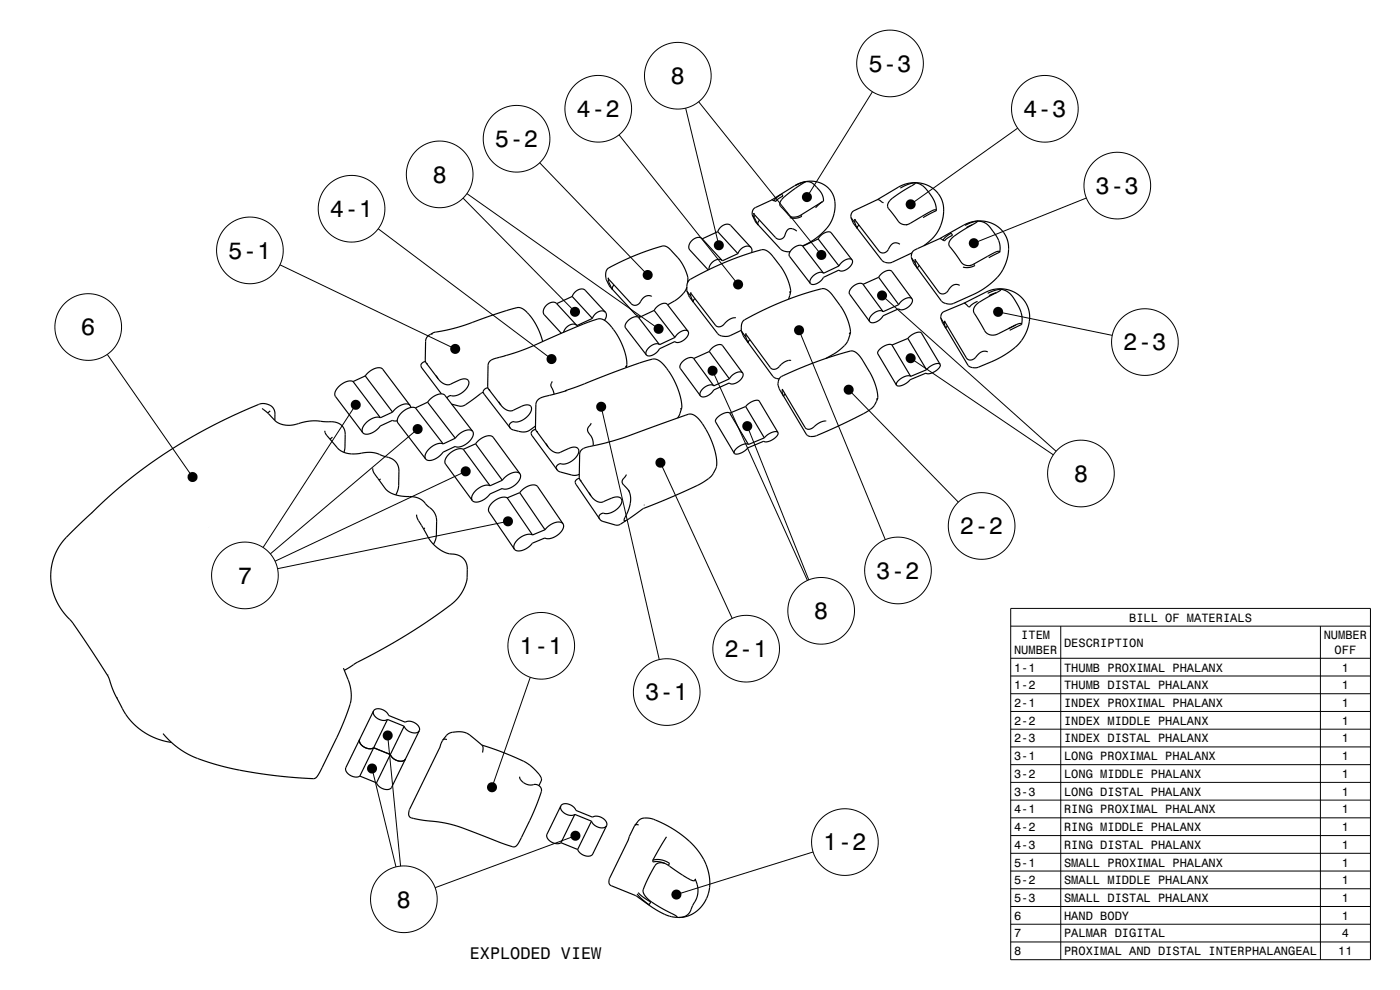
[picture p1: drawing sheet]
<svg xmlns="http://www.w3.org/2000/svg" width="420mm" height="297mm" viewBox="0 0 420 297" stroke-linecap="round" stroke-linejoin="round" font-family="sans-serif">
<g fill="none" stroke="#000" stroke-width=".35">
<path d="M232.7 59.5l.8-.6a.72 .72 0 0 1 .7-.5 .72 .72 0 0 1 .7 .4l-1.5 .9-.6 .7-.5-.1zM241.7 54.5l-5.1 3.5-1.7 1.4-.8 1.2-.2 .7 .2 .5 2.6 2.8 .7 .5M241.7 54.5l-3.1 1.2M241.7 54.5l1.1 .1 .9 .3 2.1 2.2 1.1 1.9 .2 1.3-.3 .2M248.7 56.7a9.2 9.2 0 0 1 .4 10.3l-1.5 2-2.1 2-2.4 1.6-2.4 1.2M248.7 56.7l-1.4-1.2-1.8-.8-1.8-.3-2.2 .1-2.8 1.1-7.3 4.5M263.2 59.9l7-4.1 3.1-.9h2.3l2 .4 1.9 .9 1.5 1.3a9.9 9.9 0 0 1 .9 11l-1.8 2.7-3 2.5M263.2 59.9l-7.2 3.4-.6 .8-.1 1.1M263.2 59.9l.5 .1 1.3 .9M274.5 54.8l-2.1 .5-2.3 1.1M274.5 54.8l2 .7 2.1 2.2 1.8 2.8 .5 2.7M274.5 54.8l-.3 .5-6.1 3.9-1.4 1.4a1.88 1.88 0 0 0 .5 2.8l1.9 2.4a2.85 2.85 0 0 0 3.1 1.6"/>
<path d="M215.3 69.5a2.79 2.79 0 0 1 3.9-1.9l6.1 6.6M215.3 69.5l6.1 6.6M215.3 69.5l-4.6 2.2M216.7 78.2l-6.1-6.6a2.81 2.81 0 0 0-4 2.3l.3 1 5.6 6.1M216.7 78.2a2.81 2.81 0 0 0-4 2.3v.4M221.4 76.1l-4.7 2.1M225.3 74.2l.3 .8-.1 .8M225.3 74.2a2.74 2.74 0 0 0-3.9 1.9M225.7 64.5l.9 1.9 .9 1.1M225.7 64.5l.6 .7M226.3 65.2l-.2-1.3 .2 .5 6.4 6.9 .7 .4h.9l.7-.4 1-2 .7-.6 1.1-.1 1.2 .7M226.3 65.2l1.2 2.3"/>
<path d="M227.5 67.5h.1M227.5 67.5l6.5 7.1a3.5 3.5 0 0 0 3.1 .9M227.9 66.1a1.04 1.04 0 0 0-.4 1.4M232.3 60.3l-.8-.3-5 2.4-.7 .8-.1 1.3M240.2 64.5l.1 .1a.38 .38 0 0 1 .1 .5 .38 .38 0 0 1-.5 .1l-1.5 .3-1.5-.2M240.2 64.5l-1.6 .6-1.7-.1M240.8 73.9a3.1 3.1 0 0 0-3.9 1.8l-.2 .7 .2 .5 6.2 8.1M240.8 73.9l6.3 8.1M245.5 71.7a3.4 3.4 0 0 1 3.8-1.9l6.3 8.2M245.5 71.7l6.2 8.1M245.5 71.7l-4.7 2.2M246.8 60.5l-2.1 1.8"/>
<path d="M246.8 60.5l-6.6 4M251.7 79.8l-4.6 2.2M255.3 65.2l.1 .2M255.3 65.2v.2M255.3 65.4l.6 1.5 1.3 1.6M255.4 65.4l1 1.4M255.6 78a2.96 2.96 0 0 1-2.5 3.2l-.8 .1-.6-.3-4.7 2.2a3.4 3.4 0 0 1-3.8 1.9l-.1-.1M255.6 78a2.86 2.86 0 0 0-3.6 1.4l-.3 .4M256.4 66.8l.1-1.1 7.7 10 .8 .2 .9-.4 1.3-1.9 .9-.7h1l.8 .4M256.4 66.8l.8 1.7M257.2 68.5l.1 .1M257.2 68.6l7.3 9.4a3 3 0 0 0 3.2 .7l5.9-2.8"/>
<path d="M257.7 67.5l-.4 .5-.1 .6M273.4 77.3l.7 1.6 1.2 1.7M273.4 77.3l1.1 1.6M274.5 78.9l.1-1.1 7.1 9.9 .6 .4 .7 .1a2.81 2.81 0 0 0 2.1-1.9l1.4-.9 1.4 .2M274.5 78.9l.8 1.7M280.9 63.2l-.3-.3-.9 .3-6.7 3.8-1.1 .5M280.9 63.2l-4 2.1M281.9 71.6l7.9-4.4 3.3-.9 2.4 .1 2 .6 2 1.1 1.5 1.5a10.7 10.7 0 0 1-.3 11.6l-1.2 1.7-1.4 1.4-3.5 2.7-2.3 1.2-6.3 2.9-1.1 .1-1.6-.3-.9-.6-7.1-9.7 .1-.4 .4-.6M281.9 71.6l-7.7 3.5-.7 1-.1 1.2M281.9 71.6l1 .5M283.4 71.3l1.9-1.3 .4 .6-1.6 .9-.7 .8-.5-.2zM291.6 67.5l-1.7 .7"/>
<path d="M292.1 79.2l.1 .1a.35 .35 0 0 1 .1 .4 .35 .35 0 0 1-.3 .2l-1.6 .4-1.5-.2M292.1 79.2l-1.1 .5M293.1 66.3l-1.7 .5-1.9 .8M293.1 66.3l2.3 .5 .9 .6 1 1.2 1.7 2.3 .7 1.5 .3 1.8-.1 1.5M293.1 66.3l.1 .2-.5 .3-6.4 4-1.5 1.7-.2 .7 .2 .6 2.8 3.8a3 3 0 0 0 3.7 2M299.9 75.7l-3.3 1.6M299.9 75.7l-.3-.3-1 .2-6.5 3.6M171.7 88.9a2.79 2.79 0 0 1 3.9-1.8l6 6.6M171.7 88.9l6 6.6M171.7 88.9l-4.7 2.2M173 97.6l-6-6.6a2.81 2.81 0 0 0-4 2.4l.2 1 5.2 5.6M173 97.6a2.8 2.8 0 0 0-3.9 2.1"/>
<path d="M177.7 95.5l-4.7 2.1M181.6 93.7l.3 1-.6 1.4M181.6 93.7a2.74 2.74 0 0 0-3.9 1.8M183.8 86.9l-.3-.4a5.4 5.4 0 0 1-1-3.2l.2 .5 7.2 7.7 .8 .1 .7-.3 1.5-1.8 .8-.6 1-.2 .8 .3M183.8 86.9h.1M183.8 86.9l6.7 7.3M184.2 85.5a1.04 1.04 0 0 0-.4 1.4M190.5 94.2h.1M190.6 94.2l.8 .6 .9 .2M191.6 95.3a3.1 3.1 0 0 0-3.9 1.8l-.2 .7 .1 .5 6.3 8.2M191.6 95.3l6.3 8.1M196.2 93.1a3.4 3.4 0 0 1 3.9-1.9l6.3 8.2"/>
<path d="M196.2 93.1l6.3 8.1M196.2 93.1l-4.6 2.2M206.1 86.1l-.6 1.3-1.5 1.6-1.3 1.1-2.4 1.3M206.1 87.3l.6 1.6 1.3 1.7M206.1 87.3l1.1 1.5M206.3 84.8a9.7 9.7 0 0 0-2.2-6.5l-3.3-3.7-1.6-.8-3.8 1-5.6 2.1-6.4 3.1-1.4 .9-.3 1.2 .1 1.7 .9 1.8 1.1 1.3M206.4 99.4a2.96 2.96 0 0 1-2.5 3.3l-.8 .1-.6-.3-4.7 2.1a3.4 3.4 0 0 1-3.8 2l-.1-.1M206.4 99.4a2.87 2.87 0 0 0-3.7 1.4l-.2 .4M207.2 88.8v-1.1l7.8 10.2 .7 .2 .7-.2 2.5-2.1 1.1-.4h.7M207.2 88.8l.8 1.8M208 90.6v.1M208 90.6l7.3 9.5a4.4 4.4 0 0 0 5.3-.2l1.8-.8"/>
<path d="M208.5 89.6l-.5 .5v.5M222.4 99.1v.2M222.4 99.1l.1-1.8 .5-1.1a85.4 85.4 0 0 1 24.2-9.6l.9 .3 1.1 1 3.6 4.8 1.6 3.5 .8 3.4M222.4 99.3l.7 1.6 1.4 1.9M222.4 99.3l1.3 1.8M237.2 87.2l-.4 .5M237.2 87.2l-.9-3.2-1.8-3.6-3.5-4.4-1.2-.9-1-.2-5 1.4-5.3 2-4.9 2.1-5.3 2.7-1.4 .8-.5 .7-.3 1v1.7M237.2 87.2l-.6 2.6M247.1 82a3.1 3.1 0 0 0-3.8 1.6l-.3 .9 .1 .5M255.2 99.6l-.5 .5M255.2 99.6l-.3 .9M258.9 85.3a3.1 3.1 0 0 0-3.9 1.7l-.2 .7 .1 .6 6 8.2"/>
<path d="M258.9 85.3l6 8.2M263.6 83.2a3.4 3.4 0 0 1 3.9-1.9l6.1 8.4M263.6 83.2l6 8.2M263.6 83.2l-4.7 2.1M264.9 93.5a3.1 3.1 0 0 0-3.9 1.7l-.2 .7 .1 .6M269.6 91.4l-4.7 2.1M273.6 89.7a2.93 2.93 0 0 1-2.6 3.2h-.8l-.6-.3-4.7 2.1a3.4 3.4 0 0 1-3.9 1.9l-.1-.1M273.6 89.7a2.85 2.85 0 0 0-3.7 1.2l-.3 .5M275.3 80.6l.1 .1M282.3 95.4l.4 1.3 1 1.7M282.3 95.4l1 1.7M283.3 97.1l.1-.8 7 11.5 .7 .2 .9-.2 1.8-1.8 .9-.5 .8-.1 .8 .2"/>
<path d="M283.3 97.1l.4 1.3M283.7 98.4l.1 .2M284.2 97.8l-.4 .7M289.1 91l7.5-3.7 3.3-.7 2.4 .3 2.2 .9 1.9 1.4 1.4 1.7a10.8 10.8 0 0 1-1.8 11.8l-2.4 2.3-3.8 2.4-6.3 2.8-1.9 .1-1.2-.8-6.6-11M289.1 91l-6.2 2.6a1.85 1.85 0 0 0-.6 1.8M293.3 90.4l-1.5 .8-.9 1-1.3-1.1-.5-.1M299 87.8l-2.3 .9M299 87.8l-5.3 3-1 .8-.5 .9v1.3l2.6 4.3a3.4 3.4 0 0 0 5.5 1.6l4.5-2.2M300.2 86.8l-1.8 .4-2.1 .8M300.2 86.8l1.4 .4 1.1 .6 1 1.1 1.1 1.7 1 1.8 .6 1.8 .2 1.5-.1 1.6M300.2 86.8l.1 .1-.2 .2-1.1 .7M304.8 97.5l-2.2 1.1"/>
<path d="M306.5 97.3l-3.6 1.8M306.5 97.3l-.4-.3-1.3 .5M105.9 114.5a4.8 4.8 0 0 0-5.4 4.1l8.3 11.2M105.9 114.5l8.2 10.8M109.6 112.8a4.8 4.8 0 0 1 4.9-2.3l8.5 11.1M109.6 112.8l8.2 10.8M109.6 112.8l-3.7 1.7M127.6 108.5a1.15 1.15 0 0 0-1.2 .6 1.15 1.15 0 0 0 .2 1.3l5.8 7.8M127.9 108.9l.4 .4M127.9 108.9l3.6 4.8M129.3 100.2l1.1-.5 4.1-.8 4-1.1 9.7-3.4 5.9-1.9a3.3 3.3 0 0 1 4.1 1.3l1.5 1.8 1.3 2.1 1.1 2.4 .7 2.4M129.8 100.2l-1.3 .5-.8 1.2-.1 6.2 .3 .8"/>
<path d="M130.9 112.7l.6 1M131.5 113.7l1.4 1.3 1.4 .4 .8-.1 2.6-1.2a1.92 1.92 0 0 1 2.9 .4 5 5 0 0 1-5.5 4.2l-1 .7M145 117.7l-5.9 4-1.1 .2-2.5-.7M145 117.7l8.1 10.7M146.4 116.4a1.29 1.29 0 0 0-1.4 1.3M146.6 116.8l.4 .4M149.6 107.1l-.1 .2M151.4 106.8l6.9-2.3 17.2-7.5 4.5-1.4 1.2 .4 1.3 1 1.7 2.1 1.3 2 2 4.6 .5 2.3v1.6M151.5 106.8l-3.9 1.1-.8 .7-.4 .9v6.8l3.9 5.2M165.6 114.4l-.3 1.3 .9 2.6M169.5 117.3l19.7-7.5 5.1-1.7 2.2-.4 1.1 .4 1.4 1.2 2.8 4 2.1 4.9 .5 2.3 .1 1.8M170.2 117.1l-7.5 2.1-1.5 .9-.4 1.3-.2 7.1 .3 .8"/>
<path d="M188 109.6l-.4 .4M188 109.6l-.2 .7M197.9 103.4a3.1 3.1 0 0 0-3.9 1.8l-.2 .7 .1 .6M202.5 101.2l-4.6 2.2M208.1 107.6a3.1 3.1 0 0 0-3.9 1.7l-.2 .7 .1 .5 6 8.2M208.1 107.6l6 8.2M212.8 105.5a3.4 3.4 0 0 1 3.9-1.9l6.1 8.3M212.8 105.5l6 8.2M212.8 105.5l-4.7 2.1M214.1 115.8a3.1 3.1 0 0 0-3.9 1.7l-.2 .7 .1 .5M218.8 113.7l-4.7 2.1M222.8 111.9a2.92 2.92 0 0 1-2.6 3.2l-.8 .1-.6-.3-4.7 2.1a3.4 3.4 0 0 1-3.9 1.8l-.1-.1"/>
<path d="M222.8 111.9a2.86 2.86 0 0 0-3.7 1.3l-.3 .5M223.7 101.1l.1-1.1 7.8 10.7 .6 .1 .7-.2 2.4-2 1.2-.4h.8M223.7 101.1l.8 1.7M224.5 102.8l.1 .2M224.6 102.9l7.2 10 .9 .6 1.1 .2M225 101.9l-.4 .5v.5M235 118.8a2.32 2.32 0 0 1-.2-2.1l6.7 11.5a1.97 1.97 0 0 0 3.1-.5l1.7-1.1 1.6-.3M235 118.8l.2 .2M235 118.8l-1.2-2.2a2.62 2.62 0 0 1-.3-2.2l.3-.8 .6-.7 6.5-2.8 9.3-3.4 4.9-1.4h.7l1.2 .6 1.1 1.2 3.1 5 1.5 3.7 .6 3.5M235.6 118.2l-.4 .8 6.7 11.3a3.3 3.3 0 0 0 4.1-.1l7.7-3.4 6.5-3.4 1.9-1.6 1.2-2.5M254.9 100.5l-.3 1.2a12.3 12.3 0 0 1-5.7 5.2l-1.1 .6M263.3 119.3l-.4 .5"/>
<path d="M267.6 103.5a4 4 0 0 0-4.2 2l-.1 .6 5.6 9.4M267.6 103.5l5.6 9.4M272.4 101.5a4.1 4.1 0 0 1 4-1.7l5.6 9.5M272.4 101.5l5.6 9.4M272.4 101.5l-4.8 2M273.2 112.9a3.7 3.7 0 0 0-4.3 2.6M278 110.9l-4.8 2M282 109.3a3.4 3.4 0 0 1-2.9 2.7l-.9 .1-.4-.2-4.8 2a4 4 0 0 1-4 1.7l-.1-.1M282 109.3a3.2 3.2 0 0 0-3.6 1.2l-.4 .4M295.9 100.7h.1M296.3 105.6h.1M78.7 122.5l1.8 1.6 2 2.1 1 .7 2.6 .7 2.7-.3"/>
<path d="M81.1 123.3l-.8 .6M82.5 126.1v-2.4l-.6-1.4-1.6-1-1.9-.2a150.1 150.1 0 0 0-50.9 32.8M88.8 127.3l3.2-.8 2.2-.3 5.8 .4 1.9 .5 1.1 1.2 .5 1.4v4.6l-.3 1.4M88.8 127.3h.1M97.4 129.2l.2 .6M97.6 129.8h.1M97.6 129.8l.4 .8 3.8 4.4 1.6 .8 2.1 .4M99.7 131.1l-.7 .7M105.5 136.2h.1M105.5 136.2l4.7-.5 2 .1 5 1.6 1.2 .8 .9 1.3 .4 1.6-.1 5-.9 2.4M114.1 125.3a4.8 4.8 0 0 0-5.4 4.2l.1 .3M117.8 123.6l-3.7 1.7"/>
<path d="M119.2 126.2l-1.5-.1-3.6 1.7a4.5 4.5 0 0 1-5.1 2.2l-.2-.2M123 121.6l.2 .7M123 121.6a3.4 3.4 0 0 0-4.3 1l-.9 1M124.6 122.4a4.8 4.8 0 0 0-5.4 4.1l8.5 11.2M124.6 122.4l8.4 10.8M128.3 120.7a4.6 4.6 0 0 1 5-2.3l8.5 11M128.3 120.7l8.3 10.8M128.3 120.7l-3.7 1.7M133 133.2a4.8 4.8 0 0 0-5.5 4.1l.2 .4M136.6 131.5l-3.6 1.7M139 134.8a4.7 4.7 0 0 0-5.5 4.1l8.2 11.3M139 134.8l8 10.9"/>
<path d="M141.8 129.4a3.2 3.2 0 0 1-1.9 3.7 3.6 3.6 0 0 1-3.4 .8l-3.6 1.8a4.6 4.6 0 0 1-5 2.2l-.2-.2M141.8 129.4a3.4 3.4 0 0 0-4.3 1l-.9 1.1M142.7 133.1a4.8 4.8 0 0 1 5-2.2l8.3 11.2M142.7 133.1l8 11M142.7 133.1l-3.7 1.7M149.6 120.5l.7 1M150.3 121.5l1.2 1.2 1.6 .6 .8-.2 2.6-1.2a1.91 1.91 0 0 1 2.9 .4 5.2 5.2 0 0 1-5.7 4.3 1.09 1.09 0 0 0-.6 1.8M160.6 127.8l-1.9 1.4-1.4 .4-3.3-.6-.9-.6M160.7 128.9a1.14 1.14 0 0 0-1.2 .5 1.14 1.14 0 0 0 .1 1.3l7.6 10.3M160.9 129.3l.4 .4M160.9 129.3l3.5 4.8M163.8 133.1l.6 1"/>
<path d="M164.4 134.1l1 1 1 .6 1.1 .2 .9-.3a7.1 7.1 0 0 1 4.5-1.4 1.55 1.55 0 0 1 .1 2.7 5.4 5.4 0 0 1-5.2 2.3 1.07 1.07 0 0 0-.6 1.8M177.1 130.6l.7 1.4 .2 1.7M177.4 127l-.9 1.2-.2 .7 .2 .8 .7 1M182.3 132.7l4.8-1.4 16.4-6 3.6-1.1 .9 .2 .9 .6 1.9 2.3 2 3.4 1.5 3.9 .6 2.9 .1 2.4-1.1 2.2-1 1.3-2.8 1.8-2.9 1.4-14.2 6-4.2 2.9a1.6 1.6 0 0 1-1.5 .7v-.4l1.2-2.6 .6-2.4v-2l-.6-1.7M182.3 132.7l-.2 .1M182.3 132.7l-6.5 1.5-1.5 1-.4 1.1-.1 6.9 .2 .7M204.5 122.3l-.4 .4M204.5 122.3l-.7 2.2-.5 .9M218.9 123.9a3.7 3.7 0 0 0-4.3 2.6l5.7 9.5M218.9 123.9l5.6 9.4M223.7 122a4 4 0 0 1 4-1.7l5.7 9.4M223.7 122l5.6 9.4"/>
<path d="M223.7 122l-4.8 1.9M224.5 133.3a4 4 0 0 0-4.2 2v.7M229.3 131.4l-4.8 1.9M233.4 129.7a3.5 3.5 0 0 1-3.1 2.8l-1.2-.1-4.7 2a4.1 4.1 0 0 1-4.1 1.7v-.1M233.4 129.7a3.3 3.3 0 0 0-3.7 1.2l-.4 .5M27.5 153.8l-5.2 5-3.5 3.7-1.8 2.9-1.3 3.5a18.5 18.5 0 0 0 6 17.8l10.6 15.9 2.1 5.6 3.3 6a19.8 19.8 0 0 0 13.7 8.5M27.6 153.8h.1M27.7 153.7l-.1 .1M62.7 158.1h.1M111.8 140.5l.6 1.7 3.1 4.3 1 1 1.4 .7 1.6 .5 4.6 .4 1.5 .4 1.3 .7 3.1 3.1 .7 1.3 .3 1.5-.1 5-.9 2.2M114.2 143.7l-.5 .3M125 154.4l.3 1.4 3.3 5.6 1.8 2.2 1.4 1.2 1.6 .9 4.5 1.1 1.6 1.4 .6 1.8v3.3l-.2 1.4-.7 1.9-1.4 2.3-1.6 1.7-7.7 5.6-10 6.4-11.6 6.3-3.6 2.2"/>
<path d="M127.5 158.4l-.4 .3M147 145.7a4.7 4.7 0 0 0-5.5 4.1l.2 .4M150.7 144.1l-3.7 1.6M152.2 149.4a4.8 4.8 0 0 0-5.6 3.8l7.7 11.5M152.2 149.4l7.6 11.1M155.9 147.8a4.7 4.7 0 0 1 5.1-2.1l7.9 11.4M155.9 147.8l7.6 11.1M155.9 147.8l-3.7 1.6M156 142.1a3.4 3.4 0 0 1-2.1 3.9 3.5 3.5 0 0 1-3.2 .6l-3.7 1.6a4.8 4.8 0 0 1-5 2.2l-.3-.2M156 142.1a3.4 3.4 0 0 0-4.3 .9l-1 1.1M163.5 158.9l-3.7 1.6M167.2 141l.7 .5 3.8 1.1h1l1.1-.3"/>
<path d="M168.9 157.1a3.3 3.3 0 0 1-2.2 3.8 3.6 3.6 0 0 1-3.2 .5l-3.8 1.6a4.7 4.7 0 0 1-5.1 2l-.3-.3M168.9 157.1a3.4 3.4 0 0 0-4.4 .7l-1 1.1M173.8 143.5a1.11 1.11 0 0 0-1.1 .6 1.11 1.11 0 0 0 .1 1.2l7.1 10.5M174 143.9l.4 .4M174 143.9l3.3 4.9M176.8 147.8l.5 1M177.3 148.8l.9 1 1 .7 1.1 .2 .9-.3a9.1 9.1 0 0 1 4.1-1.3 1.42 1.42 0 0 1 1.3 1 1.42 1.42 0 0 1-.5 1.5 5.5 5.5 0 0 1-5.5 2.4 1.05 1.05 0 0 0-.7 1.8M179.9 155.8l.8 .6 4.3 1.2 1-.2 1.9-1.3M187.9 142.4l-1.1 1.5-.1 .8 2.1 2.7M193.3 151.4v.2M159.8 160.5a4.8 4.8 0 0 0-5.7 3.8l.2 .4M103 200.4l2.1 5.8 .3 2.5-.3 2.4-1.7 4.8-2.2 5.1-5.2 10.5-.8 1.4-.8 .6a139.8 139.8 0 0 1-23.4-2.6l-7.3-1.9-6.4-2.3-4.4-2.7-2-1.8-2-2.1"/>
<path d="M104.2 210.6h.1M112.1 213.3l-8.3 17a2.83 2.83 0 0 0 3.2 2.8l1-.3M112.1 213.3a2.87 2.87 0 0 1 4.3 1l.2 .3 5 2.1a3 3 0 0 1 4.2 2.4v.1M112.1 213.3a2.83 2.83 0 0 0 3.2 2.8l1-.3M116.3 215.8l-4.2 8.5M116.3 215.8l5 2.1M121.3 217.9a3.1 3.1 0 0 0 4.4 1.5l.1-.2M121.3 217.9l-8.3 16.9M125.8 219.2l-8.3 17a2.87 2.87 0 0 1-4.4-1l-.1-.4M107.9 221.8a2.83 2.83 0 0 0 3.2 2.8l1-.3M108 232.8l5 2M112.1 224.3l5 2.1a3.1 3.1 0 0 0 4.4 1.5l.1-.2"/>
<path d="M112.1 224.3l-4.1 8.5M132 224.2l-9.1 18.6-.3 1.3 .2 .9 .6 .3 2.2 .6 6.9 .8 4 .9 16.1 6.1a1.93 1.93 0 0 0 3.2-1.2l4.8-10a15.7 15.7 0 0 0 1.8-5.7l-.3-.7-.8-.6-.8-.2-1.4 .2a3.1 3.1 0 0 1-3.2-2.5M132.8 222l1.3-1.5 .7-.5 3.3-.5 2.2 .6 3.4 2.7a2.17 2.17 0 0 1 1.1 3M132.8 222l-.8 2.2M134.1 221.9l-.8-.2-.5 .3M144.6 223.5l5.2 1.8a43.6 43.6 0 0 1 8.9 4l1 .9a6.5 6.5 0 0 1 2.7 3.9l-.7 1.6M168.3 241.8a2.83 2.83 0 0 0 3.2 2.8l.9-.3M168.3 241.8a2.87 2.87 0 0 1 4.3 1l.2 .3 5 2.1a3 3 0 0 1 4.2 2.4v.1M168.3 241.8l-4.2 8.5a2.83 2.83 0 0 0 3.2 2.8l1-.3M168.3 252.8l5 2M172.4 244.3l-4.1 8.5M172.4 244.3l5 2"/>
<path d="M177.4 246.3a3.1 3.1 0 0 0 4.5 1.6l.1-.2M177.4 246.3l-4.1 8.5M182 247.7l-4.2 8.5a2.86 2.86 0 0 1-4.4-1l-.1-.4M188.5 251.9l-5.6 11.6-.2 .9 .1 .8 .6 .5 7.3 3 6.3 4.4 2.5 1.3 1.9 .6M190.4 247.7l1.6-1.9 1.8-.4 2.2 .4 4.5 2.1 4 2.5 3.2 2.8 2.5 3.1 1.7 3.2M190.4 247.7l-1.6 3.3-.3 1M191.6 247.5l-.7-.1-.5 .3M195.8 258.1v.2a.77 .77 0 0 0 1.1 .2l1.9 .3 1.8 .9M195.8 258.1l2.1-.2 2.1 .6a.69 .69 0 0 1 .7 .4 .69 .69 0 0 1-.1 .7v.1M199.5 259l-1-.2-1 .1a3.4 3.4 0 0 0-1.9 2.4l-2.5 5.2-.2 .7 .2 .8 .8 1.2 1.4 1.3 3.4 2.1 3.7 1.9 .7 .6-1.7-.1M200 251.1l-4.2 7M200.6 259.7l6.6 4.3 1.1 .2 .3-.2-.1-.3 .8 2.1 .1 1.7-.3 1.6-2.1 4.4-1.3 1.3-2 .4"/>
<path d="M211.9 259.5l.8 2.9 .3 2.7-.3 2.4-.9 2.3M191.5 267.8l1.3 1.2 2.5 1.6-.5 .9-2.4-2-1.3-1.4M201.4 275h.1M202.9 275.2h.8M211.9 269.7l-1.6 2.4-1.9 1.7-2.2 1.1-2.5 .3"/>
</g>
<path d="M0 0h420v297h-420" fill="none" stroke="#fff" stroke-width=".3"/>
<g fill="none" stroke="#000" stroke-width=".3">
<path d="M205.7 32.4l9.9 41.2M209.6 30.5l36.8 46M261.7 27.5l-19.6 31.6M305.3 38.4l-32.1 22.9M138.9 59.4l33.6 34.1M140.1 58.1l57.5 40.6M161.9 48.8l32.4 33.7M185.7 40.5l35.7 44.8M325.9 59.4l-33.8 13.6M84 79.4l52.6 25.3M113.5 68.6l52 39.1M239.7 99.1l25.9 62.8"/>
<path d="M264.6 88.6l52.2 46.8M299.4 93.6l34.3 7M32.2 106.3l25.6 36.8M213.8 111.2l28.4 62.9M254.6 116.9l32.9 33.7M273.2 107.5l42.8 28.9M106.7 121.4l-27.8 42.8M125.3 128.7l-44.2 37.5M180.4 122l17.4 75.9M198.1 138.8l21.6 46.7M224.2 127.8l18.4 46.2M139.7 141.4l-57.2 27"/>
<path d="M152.4 156.4l-69.1 14.2M303.2 182.5h107.9v105.4h-107.9zM303.2 187.8h107.9M303.2 197.5h107.9M318.2 187.8v100.1M396.1 187.8v100.1M159.1 203.2l-11.5 33M303.2 202.8h107.9M303.2 208.1h107.9M303.2 213.4h107.9M303.2 218.8h107.9M111.6 230.6l7.2 29.5"/>
<path d="M116.3 220.6l3.9 39.2M303.2 224.1h107.9M303.2 229.4h107.9M303.2 234.7h107.9M172.6 250.7l-42.1 15.6M243.9 255.6l-41 12.8M303.2 240h107.9M303.2 245.4h107.9M303.2 250.7h107.9M303.2 256h107.9M303.2 261.3h107.9M303.2 266.6h107.9"/>
<path d="M303.2 271.9h107.9M303.2 277.3h107.9M303.2 282.6h107.9"/>
<circle cx="267" cy="19" r="10"/>
<circle cx="179.5" cy="32.6" r="10"/>
<circle cx="203.3" cy="22.7" r="10"/>
<circle cx="313.5" cy="32.6" r="10"/>
<circle cx="131.9" cy="52.3" r="10"/>
<circle cx="155" cy="41.6" r="10"/>
<circle cx="335.2" cy="55.7" r="10"/>
<circle cx="75" cy="75.1" r="10"/>
<circle cx="105.5" cy="62.6" r="10"/>
<circle cx="26.5" cy="98.1" r="10"/>
<circle cx="343.5" cy="102.6" r="10"/>
<circle cx="294.5" cy="157.8" r="10"/>
<circle cx="324.3" cy="142.1" r="10"/>
<circle cx="73.5" cy="172.6" r="10"/>
<circle cx="269.4" cy="171.1" r="10"/>
<circle cx="162.4" cy="193.7" r="10"/>
<circle cx="223.8" cy="194.6" r="10"/>
<circle cx="246.4" cy="183.2" r="10"/>
<circle cx="200" cy="207.6" r="10"/>
<circle cx="253.5" cy="252.6" r="10"/>
<circle cx="121.2" cy="269.8" r="10"/>
</g>
<g fill="#000">
<circle cx="242.1" cy="59.1" r="1.5"/>
<circle cx="215.6" cy="73.6" r="1.5"/>
<circle cx="246.4" cy="76.5" r="1.5"/>
<circle cx="273.2" cy="61.3" r="1.5"/>
<circle cx="292.1" cy="73" r="1.5"/>
<circle cx="172.5" cy="93.6" r="1.5"/>
<circle cx="194.3" cy="82.5" r="1.5"/>
<circle cx="197.6" cy="98.7" r="1.5"/>
<circle cx="221.4" cy="85.3" r="1.5"/>
<circle cx="239.7" cy="99.1" r="1.5"/>
<circle cx="264.6" cy="88.6" r="1.5"/>
<circle cx="299.4" cy="93.6" r="1.5"/>
<circle cx="136.6" cy="104.7" r="1.5"/>
<circle cx="165.5" cy="107.7" r="1.5"/>
<circle cx="213.8" cy="111.2" r="1.5"/>
<circle cx="254.6" cy="116.9" r="1.5"/>
<circle cx="273.2" cy="107.5" r="1.5"/>
<circle cx="106.7" cy="121.4" r="1.5"/>
<circle cx="125.3" cy="128.7" r="1.5"/>
<circle cx="180.4" cy="122" r="1.5"/>
<circle cx="198.1" cy="138.8" r="1.5"/>
<circle cx="224.2" cy="127.8" r="1.5"/>
<circle cx="57.8" cy="143.1" r="1.5"/>
<circle cx="139.7" cy="141.4" r="1.5"/>
<circle cx="152.4" cy="156.4" r="1.5"/>
<circle cx="111.6" cy="230.6" r="1.5"/>
<circle cx="116.3" cy="220.6" r="1.5"/>
<circle cx="147.6" cy="236.2" r="1.5"/>
<circle cx="172.6" cy="250.7" r="1.5"/>
<circle cx="202.9" cy="268.4" r="1.5"/>
</g>
<g font-size="7.2">
<text x="260.5" y="21.5">5-3</text>
<text x="201.2" y="25.2">8</text>
<text x="173" y="35.1">4-2</text>
<text x="307" y="35.1">4-3</text>
<text x="148.5" y="44.1">5-2</text>
<text x="129.7" y="54.8">8</text>
<text x="328.7" y="58.2">3-3</text>
<text x="99" y="65.1">4-1</text>
<text x="68.5" y="77.6">5-1</text>
<text x="24.3" y="100.6">6</text>
<text x="337" y="105.1">2-3</text>
<text x="322.1" y="144.6">8</text>
<text x="288" y="160.3">2-2</text>
<text x="262.9" y="173.6">3-2</text>
<text x="71.3" y="175.1">7</text>
<text x="244.2" y="185.7">8</text>
<text x="155.9" y="196.2">1-1</text>
<text x="217.3" y="197.1">2-1</text>
<text x="193.5" y="210.1">3-1</text>
<text x="247" y="255.1">1-2</text>
<text x="119" y="272.3">8</text>
</g>
<text font-size="5" x="140.9" y="287.8">EXPLODED VIEW</text>
<g font-size="3.6">
<text x="306.4" y="191.8">ITEM</text>
<text x="338.7" y="186.5">BILL OF MATERIALS</text>
<text x="397.1" y="191.8">NUMBER</text>
<text x="304.2" y="196.1">NUMBER</text>
<text x="319.2" y="194">DESCRIPTION</text>
<text x="400.4" y="196.1">OFF</text>
<text x="304.2" y="201.5">1-1</text>
<text x="319.2" y="201.5">THUMB PROXIMAL PHALANX</text>
<text x="402.5" y="201.5">1</text>
<text x="304.2" y="206.8">1-2</text>
<text x="319.2" y="206.8">THUMB DISTAL PHALANX</text>
<text x="402.5" y="206.8">1</text>
<text x="304.2" y="212.1">2-1</text>
<text x="319.2" y="212.1">INDEX PROXIMAL PHALANX</text>
<text x="402.5" y="212.1">1</text>
<text x="304.2" y="217.4">2-2</text>
<text x="319.2" y="217.4">INDEX MIDDLE PHALANX</text>
<text x="402.5" y="217.4">1</text>
<text x="304.2" y="222.7">2-3</text>
<text x="319.2" y="222.7">INDEX DISTAL PHALANX</text>
<text x="402.5" y="222.7">1</text>
<text x="304.2" y="228">3-1</text>
<text x="304.2" y="233.4">3-2</text>
<text x="319.2" y="228">LONG PROXIMAL PHALANX</text>
<text x="319.2" y="233.4">LONG MIDDLE PHALANX</text>
<text x="402.5" y="228">1</text>
<text x="402.5" y="233.4">1</text>
<text x="304.2" y="238.7">3-3</text>
<text x="319.2" y="238.7">LONG DISTAL PHALANX</text>
<text x="402.5" y="238.7">1</text>
<text x="304.2" y="244">4-1</text>
<text x="319.2" y="244">RING PROXIMAL PHALANX</text>
<text x="402.5" y="244">1</text>
<text x="304.2" y="249.3">4-2</text>
<text x="319.2" y="249.3">RING MIDDLE PHALANX</text>
<text x="402.5" y="249.3">1</text>
<text x="304.2" y="254.6">4-3</text>
<text x="319.2" y="254.6">RING DISTAL PHALANX</text>
<text x="402.5" y="254.6">1</text>
<text x="304.2" y="260">5-1</text>
<text x="319.2" y="260">SMALL PROXIMAL PHALANX</text>
<text x="402.5" y="260">1</text>
<text x="304.2" y="265.3">5-2</text>
<text x="319.2" y="265.3">SMALL MIDDLE PHALANX</text>
<text x="402.5" y="265.3">1</text>
<text x="304.2" y="270.6">5-3</text>
<text x="304.2" y="275.9">6</text>
<text x="319.2" y="270.6">SMALL DISTAL PHALANX</text>
<text x="319.2" y="275.9">HAND BODY</text>
<text x="402.5" y="270.6">1</text>
<text x="402.5" y="275.9">1</text>
<text x="304.2" y="281.2">7</text>
<text x="319.2" y="281.2">PALMAR DIGITAL</text>
<text x="402.5" y="281.2">4</text>
<text x="304.2" y="286.6">8</text>
<text x="319.2" y="286.6">PROXIMAL AND DISTAL INTERPHALANGEAL</text>
<text x="401.5" y="286.6">11</text>
</g>
</svg>
